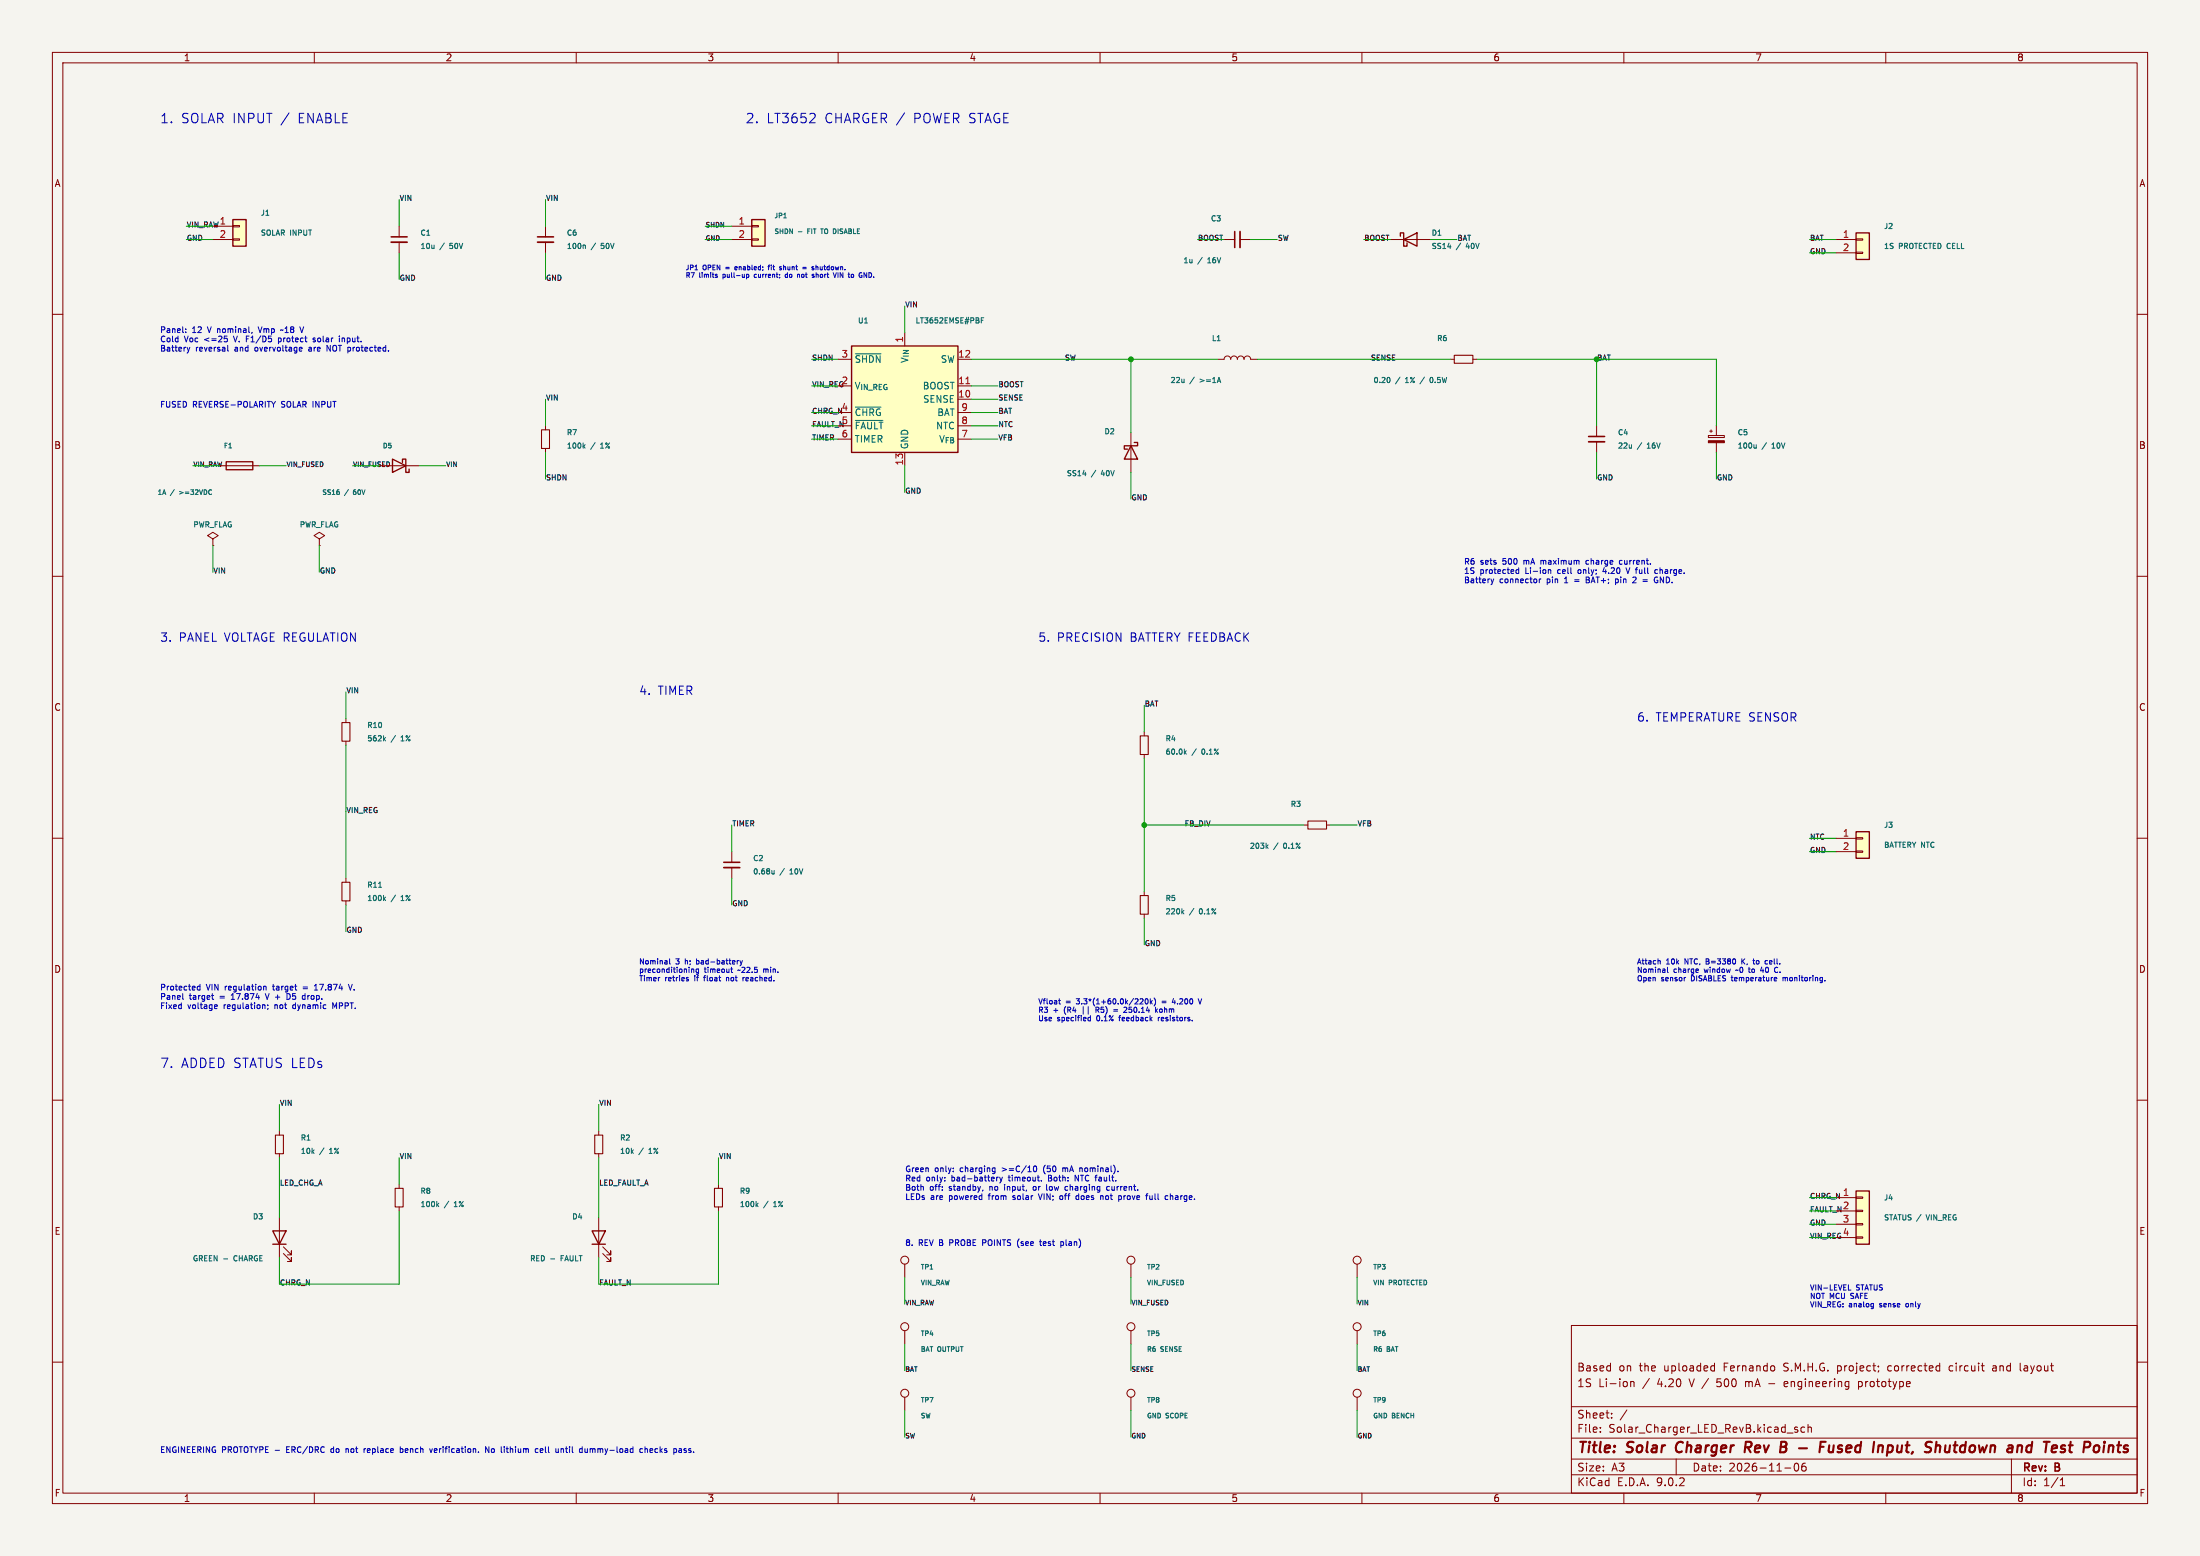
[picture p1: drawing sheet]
<svg xmlns="http://www.w3.org/2000/svg" width="420mm" height="297mm" viewBox="0 0 420 297" stroke-linecap="round" stroke-linejoin="round" font-family="sans-serif">
<path d="M0 0h420v297h-420z" fill="#f5f4ef" stroke="#f5f4ef" stroke-width=".19"/>
<g fill="none" stroke="#840000" stroke-width=".19">
<path d="M10 10h400v277h-400zM12 12h396v273h-396zM60 10v2M110 10v2M160 10v2M210 10v2M260 10v2M310 10v2M360 10v2M265.4 45.7h7.6M10 60h2M408 60h2"/>
<path d="M104.1 81.3v.7M104.1 85.6v.8M326.1 83.1h3.1v.4h-3.1zM326.4 82.3h.5M326.6 82v.6M327.7 81.3v1.8M327.7 84.5v1.9M10 110h2M408 110h2M10 160h2M408 160h2M10 210h2"/>
<path d="M408 210h2M300 253h108v32h-108zM10 260h2M300 278.5h108M300 274.5h108M300 268.5h108M305.5 273.2v.2M305.5 272.5v.1M307.7 270.5v.2M307.7 269.8v.1M310.6 269.1l-1.3 1.9M311.3 263.7v1"/>
<path d="M311.3 263.8l.2-.1 .4 .1v.9M320 278.5v3M326.9 260.7l.4 .1M327.3 260.2v1.5M327.3 261.6l-.4 .1M333.2 263.7v1M333.3 263.8h-.1M341.1 263.7h-.3l-.2 .2 .1 .7 .4 .1M341.3 264l-.7 .2M342.6 272.7l.6 .4-.2 .3-.4-.1M342.7 279.4l.2-.1a.8 .8 0 0 1 .5 .7 .8 .8 0 0 1-.5 .8l-.2-.2-.2-.4zM343.2 272.5l-.4-.1-.2 .2"/>
<path d="M344.5 272.5l-.4-.1-.3 .3 .1 .6h.6M344.7 279.3a.59 .59 0 0 0-.8 .6v.6l.2 .2 .4 .1 .2-.2 .1-.5-.1-.2h-.5l-.3 .2M345.2 272.5l.2-.1 .3 .1 .1 .9M345.2 271.9v1.5M354.8 263.8h.6M354.8 264.6h.6M354.8 263.7v1.5M360.4 260.8v.7M372.4 260.7l-.3 .3v.4l.3 .3M380.9 260.7l-.5 .1M380.9 261.1h-.3a.29 .29 0 0 0-.2 .3 .29 .29 0 0 0 .2 .3h.3M384 278.5v6.5"/>
<path d="M385.7 260.2v1.3l.2 .2M408 260h2M60 285v2M110 285v2M160 285v2M210 285v2M260 285v2M300 281.5h108M310 285v2M340.7 280.2h1.2M360 285v2M393.3 283.6h.9"/>
<path d="M393.3 282.5l.4-.4v1.5"/>
</g>
<g fill="none" stroke="#840000" stroke-width=".4">
<path d="M320.2 275.5a1.27 1.27 0 0 0 0 1.6M333.6 276.3l.6 .9M334.1 275.2h-.8l-.3 2M334.1 276.2l-.9 .1M348.5 275.2h-.9l-.3 2M349.2 275.9v1.2a.57 .57 0 0 0 .7-.1M350.1 275.9l-.2 1.3M360.6 275.9h.4l.3 .2v.7a.66 .66 0 0 1-.8 .4M371.4 275.9l-.1 1.2a.57 .57 0 0 0 .8-.1M372.3 275.9l-.2 1.3M387.3 275.9l.6 .1M387.7 277.1l-.2 .1"/>
<path d="M388 275.2l-.3 2M404.2 275.9h.7M404.4 277.1l.4 .1M404.5 275.2l-.2 1.7"/>
</g>
<path d="M267.3 45.1v-.6h.7v2.5h.6v-.6M268 45.7l2.5-1.2v2.5z" fill="none" stroke="#840000" stroke-width=".25"/>
<path d="M103.4 82h1.5v3.6h-1.5z" fill="none" stroke="#840000" stroke-width=".2"/>
<path d="M111.4 85.2l.3 .3M111.7 84.9l-.4 .4M335.3 84.9v.6M335.3 85.4l-.3 .1" fill="none" stroke="#006464" stroke-width=".19"/>
<path d="M326.1 84.1h3.1v.4h-3.1z" fill="#840000" stroke="#840000" stroke-width=".19"/>
<path d="M162.6 66h20.3v20.4h-20.3z" fill="#ffffc2"/>
<path d="M162.6 66h20.3v20.4h-20.3zM52.1 234.9h2.5l-1.3 2.6zM52.1 237.5h2.5M113 234.9h2.6l-1.3 2.6zM113 237.5h2.6" fill="none" stroke="#840000" stroke-width=".25"/>
<g fill="none" stroke="#840000" stroke-width=".19">
<path d="M233.7 45.7h2M236.7 45.7h2.1M160 68.6h2.6M160 73.7h2.6M160 78.7h2.6M172.7 63.5v2.5M182.9 68.6h2.5M182.9 73.7h2.5M182.9 78.7h2.5M182.9 76.2h2.5M232.4 68.6h1.3a.64 .64 0 0 1 .6-.7 .64 .64 0 0 1 .6 .7 .64 .64 0 0 1 .7-.7 .64 .64 0 0 1 .6 .7 .64 .64 0 0 1 .7-.7 .64 .64 0 0 1 .6 .7 .64 .64 0 0 1 .6-.7 .64 .64 0 0 1 .7 .7h1.2M276.9 68.6h.7"/>
<path d="M281.2 68.6h.7M160 81.3h2.6M160 83.8h2.6M172.7 86.4v2.5M182.9 81.3h2.5M182.9 83.8h2.5M304.8 81.3v2M304.8 84.3v2.1M248.9 157.5h.8M253.2 157.5h.8M66 167.6v.8M66 172v.7"/>
<path d="M139.7 162.6v2M139.7 165.6v2M53.3 215.9v.8M114.3 215.9v.8M53.3 220.2v.8M53.3 232.4v7.6M54.1 239.3l1.5 1.5v-.8v.8h-.7M54.1 238l1.5 1.5v-.7v.7h-.7M76.2 226.1v.7M76.2 230.4v.7M114.3 220.2v.8M114.3 232.4v7.6"/>
<path d="M115.1 239.3l1.5 1.5v-.8v.8h-.8M115.1 238l1.5 1.5v-.7v.7h-.8M137.2 226.1v.7M137.2 230.4v.7"/>
</g>
<g fill="none" stroke="#006464" stroke-width=".19">
<path d="M163.3 67.5h4.9M163.3 77.7h4.9M187.3 61.1h.4M187.8 60.7h-.5v1M232.7 72l.3 1M265.2 72.1l.2 .3-.2 .6M271.9 72l-.8 1.3M273.3 72a.53 .53 0 0 0-.3 .5 .53 .53 0 0 0 .3 .5M163.3 80.2h5.2M72.3 169.4h.5M73.3 171.5l.3 .4M73.6 171.2l-.4 .4"/>
<path d="M147.8 166.2v.6M147.8 166.7l-.3 .1M241.8 161.6l.3 .3M242.1 161.3l-.4 .3M83.5 229.9l.3 .4M83.8 229.7l-.4 .3M144.4 229.9l.3 .4M144.7 229.7l-.4 .3"/>
</g>
<path d="M184.4 73.2h.7" fill="none" stroke="#a90000" stroke-width=".19"/>
<path d="M277.6 67.8h3.6v1.5h-3.6zM249.7 156.7h3.5v1.5h-3.5zM65.3 168.4h1.5v3.6h-1.5zM52.6 216.7h1.5v3.5h-1.5zM113.5 216.7h1.6v3.5h-1.6zM75.4 226.8h1.6v3.6h-1.6zM136.4 226.8h1.5v3.6h-1.5z" fill="none" stroke="#840000" stroke-width=".2"/>
<path d="M235.7 44.2v3M303.3 83.3h3M138.2 164.6h3" fill="none" stroke="#840000" stroke-width=".3"/>
<path d="M236.7 44.2v3M303.3 84.3h3M138.2 165.6h3" fill="none" stroke="#840000" stroke-width=".33"/>
<path d="M354.3 44.5h2.6v5h-2.6z" fill="#ffffc2"/>
<path d="M354.3 44.5h2.6v5h-2.6zM215.9 85.1l1.3 2.5h-2.6zM216.5 84.5h.7v.6h-2.6v.6h.7" fill="none" stroke="#840000" stroke-width=".25"/>
<g fill="none" stroke="#840000" stroke-width=".19">
<path d="M350.5 45.7h3.8M350.5 48.3h3.8M354.3 45.6h1.3v.2h-1.3zM354.3 48.1h1.3v.3h-1.3zM215.9 82.6v7.6M66 137.2v.7M218.4 139.7v.8M66 141.5v.7M218.4 144v.8M259.1 241.3v2.5M259.1 254v2.5M259.1 266.7v2.5"/>
<circle cx="259.1" cy="240.5" r=".76"/>
<circle cx="259.1" cy="253.2" r=".76"/>
<circle cx="259.1" cy="265.9" r=".76"/>
</g>
<path d="M65.3 137.9h1.5v3.6h-1.5zM217.7 140.5h1.5v3.5h-1.5z" fill="none" stroke="#840000" stroke-width=".2"/>
<path d="M73.3 141l.3 .4M73.6 140.8l-.4 .3M226.2 143.6l.3 .4M226.5 143.3l-.4 .4" fill="none" stroke="#006464" stroke-width=".19"/>
<path d="M354.3 158.8h2.6v5h-2.6z" fill="#ffffc2"/>
<path d="M354.3 158.8h2.6v5h-2.6z" fill="none" stroke="#840000" stroke-width=".25"/>
<path d="M354.3 159.9h1.3v.2h-1.3zM350.5 160h3.8M350.5 162.6h3.8M354.3 162.4h1.3v.3h-1.3z" fill="none" stroke="#840000" stroke-width=".19"/>
<path d="M354.3 227.3h2.6v10.2h-2.6z" fill="#ffffc2"/>
<path d="M354.3 227.3h2.6v10.2h-2.6z" fill="none" stroke="#840000" stroke-width=".25"/>
<g fill="none" stroke="#840000" stroke-width=".19">
<path d="M350.5 228.6h3.8M350.5 231.1h3.8M350.5 233.7h3.8M350.5 236.2h3.8M354.3 228.5h1.3v.2h-1.3zM354.3 231h1.3v.3h-1.3zM354.3 233.6h1.3v.2h-1.3zM354.3 236.1h1.3v.2h-1.3zM172.7 241.3v2.5M172.7 266.7v2.5"/>
<circle cx="172.7" cy="240.5" r=".76"/>
<circle cx="172.7" cy="265.9" r=".76"/>
</g>
<path d="M143.5 41.9h2.5v5.1h-2.5z" fill="#ffffc2"/>
<path d="M143.5 41.9h2.5v5.1h-2.5zM43.2 88.1h5.1v1.6h-5.1zM74.9 87.6l2.6 1.3-2.6 1.3zM76.8 88.3v-.7h.7v2.6h.6v-.7" fill="none" stroke="#840000" stroke-width=".25"/>
<g fill="none" stroke="#840000" stroke-width=".19">
<path d="M76.2 43.2v2M76.2 46.2v2.1M139.7 43.2h3.8M139.7 45.7h3.8M143.5 43.1h1.3v.2h-1.3zM143.5 45.6h1.3v.2h-1.3zM41.9 88.9h7.6M72.4 88.9h7.6M40.6 102.9l1.1-.7-1.1-.6-1 .6 1 .7v1.2M40.6 104.1h.1M61 102.9l1-.7-1-.6-1.1 .6 1.1 .7v1.2M61 104.1h.1"/>
<path d="M218.4 170.2v.7M218.4 174.5v.8"/>
</g>
<path d="M149.6 41.6h.5M156.6 43.7h.6M40.3 93.5l.1 .1M40.4 94.3h-.1M225.7 174.1l.3 .3M226 173.8l-.4 .4" fill="none" stroke="#006464" stroke-width=".19"/>
<path d="M217.7 170.9h1.5v3.6h-1.5z" fill="none" stroke="#840000" stroke-width=".2"/>
<path d="M74.7 45.2h3" fill="none" stroke="#840000" stroke-width=".3"/>
<path d="M74.7 46.2h3" fill="none" stroke="#840000" stroke-width=".33"/>
<path d="M44.4 41.9h2.6v5.1h-2.6z" fill="#ffffc2"/>
<path d="M44.4 41.9h2.6v5.1h-2.6z" fill="none" stroke="#840000" stroke-width=".25"/>
<g fill="none" stroke="#840000" stroke-width=".19">
<path d="M40.6 43.2h3.8M40.6 45.7h3.8M44.4 43.1h1.3v.2h-1.3zM44.4 45.6h1.3v.2h-1.3zM104.1 43.2v2M104.1 46.2v2.1M172.7 254v2.5M215.9 241.3v2.5M215.9 254v2.5M215.9 266.7v2.5"/>
<circle cx="172.7" cy="253.2" r=".76"/>
<circle cx="215.9" cy="240.5" r=".76"/>
<circle cx="215.9" cy="253.2" r=".76"/>
<circle cx="215.9" cy="265.9" r=".76"/>
</g>
<path d="M102.6 45.2h3.1" fill="none" stroke="#840000" stroke-width=".3"/>
<path d="M102.6 46.2h3.1" fill="none" stroke="#840000" stroke-width=".33"/>
<path d="M111.5 46.8l.3 .1v.5" fill="none" stroke="#006464" stroke-width=".19"/>
<g fill="none" stroke="#009600" stroke-width=".19">
<path d="M76.2 38.1v5.1M104.1 38.1v5.1M35.6 45.7h5M35.6 43.2h5M76.2 48.3v5M104.1 48.3v5M134.6 45.7h5.1M134.6 43.2h5.1M172.7 58.4v5.1M228.6 45.7h5.1M238.8 45.7h5M260.3 45.7h5.1"/>
<path d="M273 45.7h5.1M345.4 45.7h5.1M345.4 48.3h5.1M104.1 76.2v5.1M154.9 68.6h5.1M154.9 73.7h5.1M154.9 78.7h5.1M185.4 68.6h47M185.4 73.7h5.1M185.4 76.2h5.1M185.4 78.7h5.1M215.9 68.6v14"/>
<path d="M240 68.6h36.9M281.9 68.6h45.8v12.7M304.8 68.6v12.7M36.8 88.9h5.1M49.5 88.9h5.1M67.3 88.9h5.1M80 88.9h5.1M104.1 86.4v5M154.9 81.3h5.1M154.9 83.8h5.1M172.7 88.9v5.1M185.4 81.3h5.1"/>
<path d="M185.4 83.8h5.1M215.9 90.2v5.1M304.8 86.4v5M327.7 86.4v5M40.6 104.1v5.1M61 104.1v5.1M66 132.1v5.1M218.4 134.6v5.1M66 142.2v25.4M139.7 157.5v5.1M218.4 157.5h30.5M218.4 144.8v25.4"/>
<path d="M254 157.5h5.1M66 172.7v5.1M139.7 167.6v5.1M218.4 175.3v5M345.4 162.6h5.1M345.4 160h5.1M53.3 210.8v5.1M114.3 210.8v5.1M53.3 221v11.4M76.2 231.1v14h-22.9v-5.1M76.2 221v5.1M114.3 221v11.4"/>
<path d="M137.2 231.1v14h-22.9v-5.1M137.2 221v5.1M345.4 233.7h5.1M345.4 236.2h5.1M345.4 228.6h5.1M345.4 231.1h5.1M172.7 243.8v5.1M172.7 256.5v5.1M215.9 243.8v5.1M215.9 256.5v5.1M259.1 243.8v5.1M259.1 256.5v5.1"/>
<path d="M172.7 269.2v5.1M215.9 269.2v5.1M259.1 269.2v5.1"/>
</g>
<g fill="none" stroke="#0000c2" stroke-width=".19">
<path d="M155.5 21.7l.1 .3-.1 .4-1 1h1.1M132.7 51.5h.5M136.7 52.7l.3 .1-.3 .2M136.7 52.4h.2M140.6 50.9l-.3 .1v.5h.3M140.7 51.1l-.4 .1M142.5 52.4v.9M142.9 52.4v.5h-.4M144.1 52.4l-.1 .4 .3 .2M146.6 50.9h.3M146.9 50.6l-.2 .1v.8M148.9 50.9h.3"/>
<path d="M148.9 51.2l.3 .1M149.2 51.4l-.1 .1h-.3M149.2 51.3v.1M150.3 52.4h-.2l-.2 .1 .1 .4h.3M150.3 52.1v.9M152.5 52.4l.1 .1v.5M153.2 51h.7M153.2 51.3h.7M155.8 51l.3-.1 .1 .6M155.8 50.6v.9M155.8 52.1v.9M156.1 52.4h-.3"/>
<path d="M159.7 52.1l-.3 .9M160 52.1v.9M160.4 53v-.9l.5 .9M164.9 52.1l.6 .9v-.9M35.5 63.4v.1M35.5 62.8v.1M35.7 66.3l.3 .7M36 67l-.2 .3M36.2 66.3l-.2 .7M42.9 64.6h.3l.2 .2-.1 .4-.4 .1M43.5 65.9v1l.1 .1M44.6 64.2l.3 1.1"/>
<path d="M47 64.7h.4M47 64.2v1.1M48.1 63.4l-.1 .2M49.3 62.4l.3 1.1M53.2 65.2h.4M53.2 64.5v1.1M54 63h-.4M57.2 62.4l.4 1.1 .4-1.1M57.6 67h-.3M57.6 66.3l.1 .3-.6 .1M59.1 66.3h.2M59.3 66.6l-.4 .2 .1 .2h.3"/>
<path d="M60.2 64.6l-.3-.1-.1 .2v.1l.4 .1v.3h-.4M62.4 67v-1.1l.7 1.1M64.8 64.2v.1M64.8 64.5v.8M65.3 64.5v.8M65.7 64.6h-.4M284.6 110.5l.3 .7M284.9 111.2l-.2 .4M285.2 110.5l-.3 .7M289.4 109.3l.2 .2 .3-.1M289.9 108.4v1.1M289.9 108.8l-.3-.1-.2 .2"/>
<path d="M293.9 110.5v.7M294.2 110.5l-.3 .2M294.2 107v.7M294.3 107l-.1 .1M295.6 108.8h.4l.1 .7M295.6 108.7v.8M298.7 111.2h.6M298.8 110.4l-.1 .1M300.6 110.7h.8M300.6 111h.8M301.4 108.7l-.2 .2v.4l.2 .2M302.8 110.1v1.1h.4"/>
<path d="M302.8 110.7h.4M303.2 110.7h.1M303.2 107l-.4 .2v.4l.4 .1M303.3 110.6l-.1 .1M306.3 108.3l-.3 .8h.7M308.4 110.6l.3-.1 .2 .2-.1 .5h-.4M308.4 110.5v1.1M309.7 107h-.3l-.3 .2 .2 .4h.4M310.4 108.4l.4 1.1 .3-1.1M312.3 110.2v.4l-.6 .6h.6M313.7 110.7h.8M313.7 111h.8"/>
<path d="M315.9 110.3v.1M316 109.4h.4M316 108.8h.4M316 110.2h.4M316.9 108.4v1.1M317 111.2v-1.1l.6 1.1M317.1 108.7l-.2 .1M34.9 189.7v.9l.1 .2M38.2 187.9v1.1M38.2 188.3l-.3-.1-.2 .3 .1 .4h.4M40.4 190h.4M40.6 190.7l.2 .1"/>
<path d="M41.1 191.8h.3l.1 .3-.5 .1M41.4 192.5h-.3M44.1 190.8h.7M50.3 188.4l.4-.1 .1 .7M50.3 188.2v.8M50.4 191.8l.2 .1v.6M50.6 189.7l.4 1.1M51.1 191.8v.1M51.2 192.5l-.1 .2M54.8 189.7v1.1l.5-.2 .1-.5M56.1 191.8l-.2 .2v.3l.2 .2M57.9 188.4h.8"/>
<path d="M57.9 188.7h.8M60 189h.6M60 188.2l.3-.3v1.1M64.3 191.4l-.4 .8-.4-.8v1.1M66.5 187.9l.4 1.1 .3-1.1M127.8 183v.9l.2 .1M131.2 186.9l.2 .2-.3 .1M132 185v.6M132.2 185l-.2 .1M132.3 185l.1 .1v.5M133 183v1M133 184h.1"/>
<path d="M133.1 185l-.2 .1v.3l.2 .2h.3M133.1 183.3l-.1 .1M133.4 185v.8l-.2 .2-.3-.1M134.3 186.6h.4M138.7 186.6v.6M139.1 186.6l-.4 .1M139.6 184.6v.9l.3 .1M141 183.3l-.2 .1M141.3 183.3l.2 .7M141.5 184l-.2 .3M141.7 183.3l-.2 .7M141.8 186.6v.6"/>
<path d="M142.1 186.6l-.3 .2M145.8 185v.6M145.8 185v.1M202.1 191h.4M202.2 190.6v.9l.3 .1M207.7 194.8h.5M207.9 194.2h.3M208.2 193.9v1M209.2 192.2v1M209.2 192.8h.4M209.5 192.8l.3 .4M212.6 192.7h.8"/>
<path d="M212.6 193h.8M213.6 194.2h.3M215.1 192.7l-.6 .5h.6M217.8 190.6l.3 .1 .1 .2-.6 .7h.6M218.7 190.7l.1-.1a.49 .49 0 0 1 .4 .6 .49 .49 0 0 1-.5 .4l-.1-.3zM219.6 190.6v1M219.7 191.3l.3 .3M220 191l-.4 .3M220.3 190.5a1.15 1.15 0 0 1 0 1.5M220.6 192.2v1M220.7 192.9l.3 .3M221 192.6l-.4 .4"/>
<path d="M221.1 194.2v.7M221.4 194.2l-.3 .2M221.7 192.6l-.3 .2v.3l.3 .1M221.8 191.1h.8M221.8 191.4h.8M224 190.6l-.2 .7h.6M228.7 190.6l.4 1 .3-1M316.7 183.3l.2 .2v.5M318.3 184.6v.9l.2 .1M324.2 185v.2l-.4 .1M325.7 183.5h.3M326 183h-.3v1h.4"/>
<path d="M330.5 186.6h.4M331.3 185.2h.4M332.5 183v1M332.7 183.4l.4 .6M333.1 183l-.6 .6M333.9 185.5l.2 .1M334.6 183.3h.4M334.8 184h.2M336.3 184.6l-.2 .7h.6M336.6 185v.6M337.1 183.3l.3 .1M337.4 184h-.3"/>
<path d="M338.9 186.6h.2l.1 .2-.5 .1M339.1 187.2h-.2M339.4 185.5l-.5 .1M340.4 186.6v.6M340.8 186.6l-.4 .1M348.4 187.1v.1M187.6 237.2h.4M187.6 227.1l-.1 .3M188 236.6h-.4v1.1M189.6 222.9l.3 .1M189.9 222.9v.9l-.2 .2M189.9 223.6l-.3 .1"/>
<path d="M190.3 224.7v.7M190.6 224.7l-.3 .2M190.8 224.7l.3 .7M191.1 225.4l-.3 .4M191.4 224.7l-.3 .7M191.8 226.1v.1M191.8 226.5v.7M193.4 228.9l.3 .1M193.4 228.3v.1l.1 .2M194.3 237.7l.3 .5M194.6 236.5l-.3 .5M197.4 222.7l.1-.1a.59 .59 0 0 1 .4 .5 .59 .59 0 0 1-.4 .6l-.2-.5z"/>
<path d="M197.7 226.5h-.3l-.2 .2 .1 .4h.4M198.2 227.9l.4 1.1 .4-1.1M198.4 237h.5M198.6 236.6v1l.3 .1M198.8 225.3v.1M199.4 222.6l-.2 .5 .2 .8M199.8 226.1v.9M200.2 224.3v1.1h.4M200.2 224.8h.3M200.4 226.5l-.1 .2 .1 .4M202.5 228.2l.4 .2-.1 .5-.3 .1M202.6 237l.4 .2v.4l-.4 .1"/>
<path d="M202.9 222.9v.8M203.3 223h-.4M203.5 226.5h.3M203.8 227.1l-.3 .1M205.2 225.4v-1.1l.7 1.1M205.9 228.9l-.3 .1M205.9 227.9v1.1M206.4 222.9l.2 .2v.6M210.5 228.3l.1 .7M211.3 228.2l-.2 .2v.4l.2 .2M211.8 226.5h-.3l-.2 .2 .1 .4h.4M212.3 226.5v.5l.1 .2"/>
<path d="M214.6 228.2v.8M214.9 228.2l-.3 .2M219.1 227.9h-.2M220 228.9l-.4 .1M220 228.2v.8M223.4 228.3h.4l.1 .7M223.4 227.9v1.1M352.9 246.2h.4M357.5 248.8h.1M357.6 248.8l-.1 1M357.6 249.4l-.1 .1M363.9 248.9v.5"/>
<path d="M63.4 276.5l-.2 .2v.3l.2 .3M66 276.5v.8M66.5 276.6h-.5M69.8 276.5l-.3 .2M70.2 276.6v.6M70.7 276.8l-.6 .1M76.4 276.6l.3-.1 .2 .2-.1 .5h-.4M76.4 276.2v1.1M82.5 276.5l-.2 .8M83.3 276.5l-.4 .2 .1 .5 .3 .1M83.4 276.8l-.5 .1M93.3 276.2v1.1l-.6-1.1v1.1"/>
<path d="M94.2 276.5l-.4 .2 .1 .4 .3 .2M96.6 276.5h.5M96.8 277.2l.3 .1M102.4 276.5l.3 .1M102.7 277.2l-.3 .1M103.1 276.9l.6-.1-.1-.2-.3-.1-.2 .2 .1 .5h.4M107.2 276.6h.3l.1 .7M107.9 276.5h.5M108.1 276.2v.9l.2 .2M112.1 277.1l-.3 .2M112.1 276.5v.8M112.7 276.5v.8"/>
<path d="M113 276.5l-.3 .1M122.2 276.6h.5M122.2 277.2h.5M123.1 276.6h.5v.7M123.1 276.2v1.1M124.1 276.9l.5-.1v-.2l-.4-.1-.1 .2v.5h.5M131 276.6l-.3-.1-.1 .2v.1l.4 .1v.3h-.4"/>
</g>
<g fill="#009600" stroke="#009600" stroke-width=".19">
<circle cx="304.8" cy="68.6" r=".46"/>
<circle cx="215.9" cy="68.6" r=".46"/>
<circle cx="218.4" cy="157.5" r=".46"/>
</g>
<g font-size="2.8" fill="#840000">
<text x="301" y="277.9">Title:</text>
<text x="310.6" y="277.9">Solar</text>
<text x="320.8" y="277.9">Charger</text>
<text x="334.7" y="277.9">Rev</text>
<text x="342.3" y="277.9">B</text>
<text x="346.6" y="277.9">-</text>
<text x="351.4" y="277.9">Fused</text>
<text x="362.4" y="277.9">Input,</text>
<text x="373.2" y="277.9">Shutdown</text>
<text x="389.7" y="277.9">and</text>
<text x="397.5" y="277.9">Test</text>
<text x="405.8" y="277.9">Points</text>
</g>
<g font-size="2.5" fill="#0000c2">
<text x="30.5" y="23.7">1.</text>
<text x="34.5" y="23.7">SOLAR INPUT /</text>
<text x="57" y="23.7">ENABLE</text>
<text x="142.2" y="23.7">2.</text>
<text x="146.3" y="23.7">LT3652</text>
<text x="157.4" y="23.7">CHARGER /</text>
<text x="174.5" y="23.7">POWER STAGE</text>
<text x="30.5" y="204.1">7.</text>
<text x="34.5" y="204.1">ADDED STATUS LEDs</text>
</g>
<g font-size="2.2" fill="#0000c2">
<text x="30.5" y="122.7">3.</text>
<text x="34.1" y="122.7">PANEL VOLTAGE REGULATION</text>
<text x="198.1" y="122.7">5.</text>
<text x="201.8" y="122.7">PRECISION</text>
<text x="215.8" y="122.7">BATTERY FEEDBACK</text>
<text x="121.9" y="132.9">4.</text>
<text x="125.6" y="132.9">TIMER</text>
<text x="312.4" y="137.9">6.</text>
<text x="316.1" y="137.9">TEMPERATURE SENSOR</text>
</g>
<g font-size="2.1" fill="#840000">
<text x="301" y="262">Based</text>
<text x="309" y="262">on</text>
<text x="313" y="262">the</text>
<text x="317.8" y="262">uploaded</text>
<text x="329.3" y="262">Fernando</text>
<text x="340.9" y="262">S.M.H.G.</text>
<text x="351.3" y="262">project;</text>
<text x="361.1" y="262">corrected</text>
<text x="373" y="262">circuit</text>
<text x="381.4" y="262">and</text>
<text x="386.8" y="262">layout</text>
<text x="301" y="265">1S</text>
<text x="305.1" y="265">Li-ion</text>
<text x="313.7" y="265">/</text>
<text x="316.5" y="265">4.20</text>
<text x="322.8" y="265">V /</text>
<text x="328.3" y="265">500</text>
<text x="333.9" y="265">mA -</text>
<text x="341.6" y="265">engineering</text>
<text x="355.9" y="265">prototype</text>
<text x="301" y="273.7">File:</text>
<text x="301" y="271">Sheet:</text>
<text x="307.1" y="273.7">Solar_Charger_LED_RevB.kicad_sch</text>
<text x="301" y="281.1">Size:</text>
<text x="307.6" y="281.1">A3</text>
<text x="323" y="281.1">Date:</text>
<text x="330" y="281.1">2026-11-06</text>
<text x="386" y="281.3">Rev:</text>
<text x="392.4" y="281.3">B</text>
<text x="301" y="283.9">KiCad</text>
<text x="308.7" y="283.9">E.D.A.</text>
<text x="316.3" y="283.9">9.0.2</text>
<text x="386" y="283.9">Id:</text>
<text x="390.1" y="283.9">1/1</text>
</g>
<g font-size="1.8" fill="#840000">
<text x="35" y="11.9">1</text>
<text x="85" y="11.9">2</text>
<text x="135" y="11.9">3</text>
<text x="185" y="11.9">4</text>
<text x="235" y="11.9">5</text>
<text x="285" y="11.9">6</text>
<text x="335" y="11.9">7</text>
<text x="385" y="11.9">8</text>
<text x="10.3" y="35.9">A</text>
<text x="408.3" y="35.9">A</text>
<text x="10.3" y="85.9">B</text>
<text x="408.2" y="85.9">B</text>
<text x="10.3" y="135.9">C</text>
<text x="408.2" y="135.9">C</text>
<text x="10.3" y="185.9">D</text>
<text x="408.2" y="185.9">D</text>
<text x="10.3" y="235.9">E</text>
<text x="408.3" y="235.9">E</text>
<text x="10.3" y="285.9">F</text>
<text x="35" y="286.9">1</text>
<text x="85" y="286.9">2</text>
<text x="135" y="286.9">3</text>
<text x="185" y="286.9">4</text>
<text x="235" y="286.9">5</text>
<text x="285" y="286.9">6</text>
<text x="335" y="286.9">7</text>
<text x="385" y="286.9">8</text>
<text x="408.3" y="285.9">F</text>
</g>
<g font-size="1.8" fill="#0f0f0f">
<text x="41.8" y="42.9">1</text>
<text x="160.6" y="73.4">2</text>
<text x="160.6" y="78.5">4</text>
<text x="160.6" y="81">5</text>
<text x="351.7" y="230.9">2</text>
<text x="351.7" y="236">4</text>
</g>
<g font-size="1.8" fill="#a90000">
<text x="41.8" y="45.5">2</text>
<text x="140.9" y="42.9">1</text>
<text x="140.9" y="45.5">2</text>
<text x="351.7" y="45.5">1</text>
<text x="351.7" y="48">2</text>
<text x="172.5" y="65.5" transform="rotate(-90 172.5 65.5)">1</text>
<text x="160.6" y="68.3">3</text>
<text x="182.8" y="68.3">12</text>
<text x="182.8" y="73.4">11</text>
<text x="182.8" y="75.9">10</text>
<text x="160.6" y="83.6">6</text>
<text x="183.4" y="78.5">9</text>
<text x="183.4" y="81">8</text>
<text x="183.4" y="83.6">7</text>
<text x="172.5" y="88.9" transform="rotate(-90 172.5 88.9)">13</text>
<text x="351.7" y="159.8">1</text>
<text x="351.7" y="162.3">2</text>
<text x="351.7" y="228.3">1</text>
<text x="351.7" y="233.4">3</text>
</g>
<g font-size="1.8" fill="#006464">
<text x="163.1" y="69.4">~{SHDN}</text>
<text x="173.6" y="69.4" transform="rotate(-90 173.6 69.4)">V_{IN}</text>
<text x="179.5" y="69.4">SW</text>
<text x="163.1" y="74.5">V_{IN_REG}</text>
<text x="176.1" y="74.5">BOOST</text>
<text x="176.1" y="77.1">SENSE</text>
<text x="163.1" y="79.6">~{CHRG}</text>
<text x="163.1" y="82.1">~{FAULT}</text>
<text x="178.6" y="82.1">NTC</text>
<text x="178.8" y="79.6">BAT</text>
<text x="163.1" y="84.7">TIMER</text>
<text x="173.6" y="85.9" transform="rotate(-90 173.6 85.9)">GND</text>
<text x="179.1" y="84.7">V_{FB}</text>
</g>
<g font-size="1.5" fill="#0000c2">
<text x="30.5" y="63.8">Panel:</text>
<text x="30.5" y="65.5">Cold</text>
<text x="35.2" y="65.5">Voc</text>
<text x="36.7" y="63.8">12</text>
<text x="39.2" y="65.5">&lt;=25</text>
<text x="39.9" y="63.8">V nominal,</text>
<text x="45.1" y="65.5">V.</text>
<text x="47.6" y="65.5">F1/D5</text>
<text x="50" y="63.8">Vmp</text>
<text x="54" y="65.5">protect</text>
<text x="54.5" y="63.8">~18</text>
<text x="60.9" y="65.5">solar</text>
<text x="66.1" y="65.5">input.</text>
<text x="30.5" y="67.3">Battery</text>
<text x="37.4" y="67.3">reversal</text>
<text x="45" y="67.3">and</text>
<text x="49.1" y="67.3">overvoltage</text>
<text x="59.6" y="67.3">are</text>
<text x="63.3" y="67.3">NOT protected.</text>
<text x="30.5" y="78">FUSED</text>
<text x="36.8" y="78">REVERSE-POLARITY</text>
<text x="53.9" y="78">SOLAR INPUT</text>
<text x="279.4" y="108">R6</text>
<text x="282.6" y="108">sets</text>
<text x="287.1" y="108">500</text>
<text x="291.3" y="108">mA</text>
<text x="294.8" y="108">maximum</text>
<text x="303.6" y="108">charge</text>
<text x="310.3" y="108">current.</text>
<text x="279.4" y="109.7">1S</text>
<text x="279.4" y="111.5">Battery</text>
<text x="282.6" y="109.7">protected</text>
<text x="286.3" y="111.5">connector</text>
<text x="291.4" y="109.7">Li-ion</text>
<text x="295.5" y="111.5">pin</text>
<text x="297.8" y="109.7">cell</text>
<text x="299.1" y="111.5">1</text>
<text x="301.9" y="109.7">only;</text>
<text x="303.6" y="111.5">BAT+;</text>
<text x="306.9" y="109.7">4.20</text>
<text x="309.5" y="111.5">pin</text>
<text x="311.6" y="109.7">V full</text>
<text x="315.2" y="111.5">=</text>
<text x="317.5" y="109.7">charge.</text>
<text x="317.6" y="111.5">GND.</text>
<text x="30.5" y="189.3">Protected</text>
<text x="30.5" y="191">Panel</text>
<text x="36.2" y="191">target</text>
<text x="39.4" y="189.3">VIN</text>
<text x="42.1" y="191">=</text>
<text x="43.1" y="189.3">regulation</text>
<text x="44.5" y="191">17.874</text>
<text x="51.4" y="191">V +</text>
<text x="52.5" y="189.3">target</text>
<text x="55.8" y="191">D5</text>
<text x="59.1" y="191">drop.</text>
<text x="60.9" y="189.3">17.874</text>
<text x="67.7" y="189.3">V.</text>
<text x="30.5" y="192.8">Fixed</text>
<text x="35.9" y="192.8">voltage</text>
<text x="42.9" y="192.8">regulation;</text>
<text x="52.8" y="192.8">not</text>
<text x="56.5" y="192.8">dynamic</text>
<text x="64.4" y="192.8">MPPT.</text>
<text x="172.7" y="223.9">Green</text>
<text x="172.7" y="225.7">Red</text>
<text x="172.7" y="227.5">Both</text>
<text x="176.8" y="225.7">only:</text>
<text x="177.5" y="227.5">off:</text>
<text x="178.5" y="223.9">only:</text>
<text x="181.4" y="227.5">standby,</text>
<text x="181.8" y="225.7">bad-battery</text>
<text x="183.5" y="223.9">charging</text>
<text x="189.3" y="227.5">no</text>
<text x="191.7" y="223.9">&gt;=C/10</text>
<text x="192.4" y="227.5">input,</text>
<text x="193" y="225.7">timeout.</text>
<text x="198.1" y="227.5">or</text>
<text x="199.8" y="223.9">(50</text>
<text x="200.7" y="225.7">Both:</text>
<text x="200.9" y="227.5">low</text>
<text x="203.7" y="223.9">mA</text>
<text x="204.7" y="227.5">charging</text>
<text x="206.1" y="225.7">NTC fault.</text>
<text x="207.2" y="223.9">nominal).</text>
<text x="212.9" y="227.5">current.</text>
<text x="172.7" y="229.2">LEDs</text>
<text x="177.7" y="229.2">are</text>
<text x="181.4" y="229.2">powered</text>
<text x="189.1" y="229.2">from</text>
<text x="194" y="229.2">solar</text>
<text x="199.2" y="229.2">VIN;</text>
<text x="203.4" y="229.2">off</text>
<text x="206.8" y="229.2">does</text>
<text x="211.7" y="229.2">not</text>
<text x="215.3" y="229.2">prove</text>
<text x="220.9" y="229.2">full</text>
<text x="224.7" y="229.2">charge.</text>
<text x="172.7" y="238">8.</text>
<text x="175.4" y="238">REV B</text>
<text x="181.7" y="238">PROBE</text>
<text x="188.2" y="238">POINTS</text>
<text x="195.1" y="238">(see</text>
<text x="199.7" y="238">test</text>
<text x="203.8" y="238">plan)</text>
<text x="30.5" y="277.5">ENGINEERING</text>
<text x="42.3" y="277.5">PROTOTYPE -</text>
<text x="55.1" y="277.5">ERC/DRC</text>
<text x="63.8" y="277.5">do</text>
<text x="66.9" y="277.5">not</text>
<text x="70.6" y="277.5">replace</text>
<text x="77.7" y="277.5">bench</text>
<text x="83.7" y="277.5">verification.</text>
<text x="94.5" y="277.5">No</text>
<text x="97.7" y="277.5">lithium</text>
<text x="104.5" y="277.5">cell</text>
<text x="108.6" y="277.5">until</text>
<text x="113.4" y="277.5">dummy-load</text>
<text x="125.2" y="277.5">checks</text>
<text x="131.8" y="277.5">pass.</text>
</g>
<g font-size="1.4" fill="#006464">
<text x="49.7" y="41.4">J1</text>
<text x="49.7" y="45.2">SOLAR INPUT</text>
<text x="80.2" y="47.7">10u</text>
<text x="80.2" y="45.2">C1</text>
<text x="84" y="47.7">/</text>
<text x="86.1" y="47.7">50V</text>
<text x="108.1" y="47.7">100n</text>
<text x="108.1" y="45.2">C6</text>
<text x="112.9" y="47.7">/</text>
<text x="114.9" y="47.7">50V</text>
<text x="231.1" y="42.4">C3</text>
<text x="273.2" y="47.7">SS14</text>
<text x="273.2" y="45.2">D1</text>
<text x="278" y="47.7">/</text>
<text x="280.1" y="47.7">40V</text>
<text x="359.6" y="43.9">J2</text>
<text x="359.6" y="47.7">1S</text>
<text x="362.5" y="47.7">PROTECTED CELL</text>
<text x="225.8" y="50.4">1u</text>
<text x="228.7" y="50.4">/</text>
<text x="230.8" y="50.4">16V</text>
<text x="163.7" y="61.9">U1</text>
<text x="174.7" y="61.9">LT3652EMSE#PBF</text>
<text x="231.2" y="65.3">L1</text>
<text x="274.2" y="65.3">R6</text>
<text x="223.3" y="73.3">22u</text>
<text x="227.2" y="73.3">/</text>
<text x="229.2" y="73.3">&gt;=1A</text>
<text x="262.1" y="73.3">0.20</text>
<text x="266.4" y="73.3">/</text>
<text x="268.5" y="73.3">1%</text>
<text x="273.7" y="73.3">0.5W</text>
<text x="108.1" y="83.3">R7</text>
<text x="210.7" y="83.1">D2</text>
<text x="308.8" y="83.3">C4</text>
<text x="331.6" y="83.3">C5</text>
<text x="108.1" y="85.8">100k</text>
<text x="112.8" y="85.8">/</text>
<text x="114.9" y="85.8">1%</text>
<text x="308.8" y="85.8">22u</text>
<text x="312.6" y="85.8">/</text>
<text x="314.7" y="85.8">16V</text>
<text x="331.6" y="85.8">100u</text>
<text x="336.4" y="85.8">/</text>
<text x="338.5" y="85.8">10V</text>
<text x="203.5" y="91.1">SS14</text>
<text x="208.4" y="91.1">/</text>
<text x="210.4" y="91.1">40V</text>
<text x="36.8" y="100.9">PWR_FLAG</text>
<text x="57.1" y="100.9">PWR_FLAG</text>
<text x="70" y="139.2">R10</text>
<text x="70" y="141.7">562k</text>
<text x="74.7" y="141.7">/</text>
<text x="76.8" y="141.7">1%</text>
<text x="222.4" y="141.7">R4</text>
<text x="222.4" y="144.2">60.0k</text>
<text x="227.6" y="144.2">/</text>
<text x="229.6" y="144.2">0.1%</text>
<text x="246.3" y="154.2">R3</text>
<text x="359.6" y="158.2">J3</text>
<text x="143.7" y="167.1">0.68u</text>
<text x="143.7" y="164.6">C2</text>
<text x="148.9" y="167.1">/</text>
<text x="151" y="167.1">10V</text>
<text x="238.5" y="162.2">203k</text>
<text x="243.2" y="162.2">/</text>
<text x="245.2" y="162.2">0.1%</text>
<text x="359.6" y="162">BATTERY NTC</text>
<text x="70" y="169.6">R11</text>
<text x="70" y="172.2">100k</text>
<text x="74.7" y="172.2">/</text>
<text x="76.8" y="172.2">1%</text>
<text x="222.4" y="172.2">R5</text>
<text x="222.4" y="174.7">220k</text>
<text x="227.1" y="174.7">/</text>
<text x="229.2" y="174.7">0.1%</text>
<text x="57.3" y="217.9">R1</text>
<text x="57.3" y="220.4">10k</text>
<text x="61" y="220.4">/</text>
<text x="63.1" y="220.4">1%</text>
<text x="118.3" y="217.9">R2</text>
<text x="118.3" y="220.4">10k</text>
<text x="122" y="220.4">/</text>
<text x="124.1" y="220.4">1%</text>
<text x="48.2" y="232.9">D3</text>
<text x="80.2" y="228.1">R8</text>
<text x="80.2" y="230.6">100k</text>
<text x="84.8" y="230.6">/</text>
<text x="86.9" y="230.6">1%</text>
<text x="109.1" y="232.9">D4</text>
<text x="141.1" y="228.1">R9</text>
<text x="141.1" y="230.6">100k</text>
<text x="145.8" y="230.6">/</text>
<text x="147.9" y="230.6">1%</text>
<text x="359.6" y="229.3">J4</text>
<text x="359.6" y="233.1">STATUS /</text>
<text x="368" y="233.1">VIN_REG</text>
<text x="36.7" y="240.9">GREEN -</text>
<text x="44.8" y="240.9">CHARGE</text>
<text x="101.1" y="240.9">RED</text>
<text x="105" y="240.9">-</text>
<text x="107.3" y="240.9">FAULT</text>
</g>
<g font-size="1.4" fill="#0f0f0f">
<text x="76.2" y="38.6">VIN</text>
<text x="104.1" y="38.6">VIN</text>
<text x="35.6" y="43.6">VIN_RAW</text>
<text x="35.6" y="46.2">GND</text>
<text x="228.6" y="46.2">BOOST</text>
<text x="243.8" y="46.2">SW</text>
<text x="260.3" y="46.2">BOOST</text>
<text x="278.1" y="46.2">BAT</text>
<text x="345.4" y="46.2">BAT</text>
<text x="76.2" y="53.8">GND</text>
<text x="104.1" y="53.8">GND</text>
<text x="345.4" y="48.7">GND</text>
<text x="172.7" y="58.9">VIN</text>
<text x="154.9" y="69">SHDN</text>
<text x="203.2" y="69">SW</text>
<text x="261.6" y="69">SENSE</text>
<text x="304.8" y="69">BAT</text>
<text x="104.1" y="76.7">VIN</text>
<text x="154.9" y="74.1">VIN_REG</text>
<text x="190.5" y="76.7">SENSE</text>
<text x="190.5" y="74.1">BOOST</text>
<text x="154.9" y="81.7">FAULT_N</text>
<text x="154.9" y="79.2">CHRG_N</text>
<text x="190.5" y="81.7">NTC</text>
<text x="190.5" y="79.2">BAT</text>
<text x="154.9" y="84.3">TIMER</text>
<text x="190.5" y="84.3">VFB</text>
<text x="104.1" y="91.9">SHDN</text>
<text x="172.7" y="94.4">GND</text>
<text x="215.9" y="95.7">GND</text>
<text x="304.8" y="91.9">GND</text>
<text x="327.7" y="91.9">GND</text>
<text x="40.6" y="109.7">VIN</text>
<text x="61" y="109.7">GND</text>
<text x="66" y="132.5">VIN</text>
<text x="218.4" y="135.1">BAT</text>
<text x="66" y="155.4">VIN_REG</text>
<text x="139.7" y="157.9">TIMER</text>
<text x="226.1" y="157.9">FB_DIV</text>
<text x="259.1" y="157.9">VFB</text>
<text x="345.4" y="160.5">NTC</text>
<text x="345.4" y="163">GND</text>
<text x="139.7" y="173.2">GND</text>
<text x="66" y="178.3">GND</text>
<text x="218.4" y="180.8">GND</text>
<text x="53.3" y="211.3">VIN</text>
<text x="114.3" y="211.3">VIN</text>
<text x="76.2" y="221.4">VIN</text>
<text x="137.2" y="221.4">VIN</text>
<text x="53.3" y="226.5">LED_CHG_A</text>
<text x="114.3" y="226.5">LED_FAULT_A</text>
<text x="345.4" y="229.1">CHRG_N</text>
<text x="345.4" y="231.6">FAULT_N</text>
<text x="345.4" y="236.7">VIN_REG</text>
<text x="345.4" y="234.1">GND</text>
<text x="53.3" y="245.6">CHRG_N</text>
<text x="114.3" y="245.6">FAULT_N</text>
</g>
<g font-size="1.4" fill="#0000c2">
<text x="121.9" y="184.3">Nominal</text>
<text x="121.9" y="185.9">preconditioning</text>
<text x="129" y="184.3">3</text>
<text x="131" y="184.3">h;</text>
<text x="133.4" y="184.3">bad-battery</text>
<text x="134.5" y="185.9">timeout</text>
<text x="141.1" y="185.9">~22.5</text>
<text x="146.2" y="185.9">min.</text>
<text x="312.4" y="184.3">Attach</text>
<text x="312.4" y="185.9">Nominal</text>
<text x="318.1" y="184.3">10k</text>
<text x="319.5" y="185.9">charge</text>
<text x="321.8" y="184.3">NTC,</text>
<text x="325.6" y="185.9">window</text>
<text x="326.1" y="184.3">B=3380</text>
<text x="331.9" y="185.9">~0</text>
<text x="333.2" y="184.3">K,</text>
<text x="334.6" y="185.9">to</text>
<text x="335.7" y="184.3">to</text>
<text x="337.1" y="185.9">40</text>
<text x="338.2" y="184.3">cell.</text>
<text x="340" y="185.9">C.</text>
<text x="121.9" y="187.5">Timer</text>
<text x="127" y="187.5">retries</text>
<text x="132.8" y="187.5">if</text>
<text x="134.9" y="187.5">float</text>
<text x="139.4" y="187.5">not</text>
<text x="142.8" y="187.5">reached.</text>
<text x="198.1" y="191.9">Vfloat</text>
<text x="203.5" y="191.9">=</text>
<text x="205.7" y="191.9">3.3*(1+60.0k/220k)</text>
<text x="224.5" y="191.9">4.200</text>
<text x="312.4" y="187.5">Open</text>
<text x="317.2" y="187.5">sensor</text>
<text x="323.1" y="187.5">DISABLES</text>
<text x="331" y="187.5">temperature</text>
<text x="341.1" y="187.5">monitoring.</text>
<text x="198.1" y="193.5">R3</text>
<text x="198.1" y="195.1">Use</text>
<text x="201.1" y="193.5">+</text>
<text x="201.9" y="195.1">specified</text>
<text x="203.3" y="193.5">(R4</text>
<text x="207" y="193.5">||</text>
<text x="209.6" y="195.1">0.1%</text>
<text x="209.9" y="193.5">R5)</text>
<text x="214.1" y="195.1">feedback</text>
<text x="215.8" y="193.5">250.14</text>
<text x="221.8" y="195.1">resistors.</text>
<text x="222.1" y="193.5">kohm</text>
<text x="345.4" y="246.5">VIN-LEVEL</text>
<text x="345.4" y="248.1">NOT MCU</text>
<text x="345.4" y="249.7">VIN_REG:</text>
<text x="353" y="249.7">analog</text>
<text x="353.5" y="248.1">SAFE</text>
<text x="354.4" y="246.5">STATUS</text>
<text x="359" y="249.7">sense</text>
<text x="364.3" y="249.7">only</text>
</g>
<g font-size="1.3" fill="#006464">
<text x="147.7" y="41.9">JP1</text>
<text x="147.7" y="44.9">SHDN</text>
<text x="152.3" y="44.9">-</text>
<text x="154.4" y="44.9">FIT</text>
<text x="157.3" y="44.9">TO DISABLE</text>
<text x="42.6" y="85.8">F1</text>
<text x="73" y="85.8">D5</text>
<text x="30" y="94.7">1A</text>
<text x="32.6" y="94.7">/</text>
<text x="34.5" y="94.7">&gt;=32VDC</text>
<text x="61.4" y="94.7">SS16</text>
<text x="65.8" y="94.7">/</text>
<text x="67.7" y="94.7">60V</text>
<text x="175.7" y="242.5">TP1</text>
<text x="175.7" y="245.5">VIN_RAW</text>
<text x="218.8" y="245.5">VIN_FUSED</text>
<text x="218.8" y="242.5">TP2</text>
<text x="262" y="245.5">VIN</text>
<text x="262" y="242.5">TP3</text>
<text x="265.1" y="245.5">PROTECTED</text>
<text x="175.7" y="255.2">TP4</text>
<text x="218.8" y="255.2">TP5</text>
<text x="262" y="255.2">TP6</text>
<text x="175.7" y="258.2">BAT</text>
<text x="179" y="258.2">OUTPUT</text>
<text x="218.8" y="258.2">R6</text>
<text x="221.6" y="258.2">SENSE</text>
<text x="262" y="258.2">R6</text>
<text x="264.7" y="258.2">BAT</text>
<text x="175.7" y="267.9">TP7</text>
<text x="218.8" y="267.9">TP8</text>
<text x="262" y="267.9">TP9</text>
<text x="175.7" y="270.9">SW</text>
<text x="218.8" y="270.9">GND</text>
<text x="222.5" y="270.9">SCOPE</text>
<text x="262" y="270.9">GND</text>
<text x="265.7" y="270.9">BENCH</text>
</g>
<g font-size="1.3" fill="#0f0f0f">
<text x="134.6" y="43.6">SHDN</text>
<text x="134.6" y="46.2">GND</text>
<text x="36.8" y="89.3">VIN_RAW</text>
<text x="54.6" y="89.3">VIN_FUSED</text>
<text x="67.3" y="89.3">VIN_FUSED</text>
<text x="85.1" y="89.3">VIN</text>
<text x="172.7" y="249.4">VIN_RAW</text>
<text x="215.9" y="249.4">VIN_FUSED</text>
<text x="259.1" y="249.4">VIN</text>
<text x="172.7" y="262.1">BAT</text>
<text x="215.9" y="262.1">SENSE</text>
<text x="259.1" y="262.1">BAT</text>
<text x="172.7" y="274.8">SW</text>
<text x="215.9" y="274.8">GND</text>
<text x="259.1" y="274.8">GND</text>
</g>
<g font-size="1.3" fill="#0000c2">
<text x="130.8" y="51.8">JP1</text>
<text x="130.8" y="53.2">R7</text>
<text x="133.5" y="53.2">limits</text>
<text x="134.2" y="51.8">OPEN</text>
<text x="138.3" y="53.2">pull-up</text>
<text x="138.8" y="51.8">=</text>
<text x="140.9" y="51.8">enabled;</text>
<text x="144.5" y="53.2">current;</text>
<text x="147.5" y="51.8">fit</text>
<text x="149.9" y="51.8">shunt</text>
<text x="150.7" y="53.2">do</text>
<text x="153.3" y="53.2">not</text>
<text x="154.6" y="51.8">=</text>
<text x="156.4" y="53.2">short</text>
<text x="156.7" y="51.8">shutdown.</text>
<text x="160.8" y="53.2">VIN</text>
<text x="163.9" y="53.2">to</text>
<text x="166.2" y="53.2">GND.</text>
</g>
</svg>
